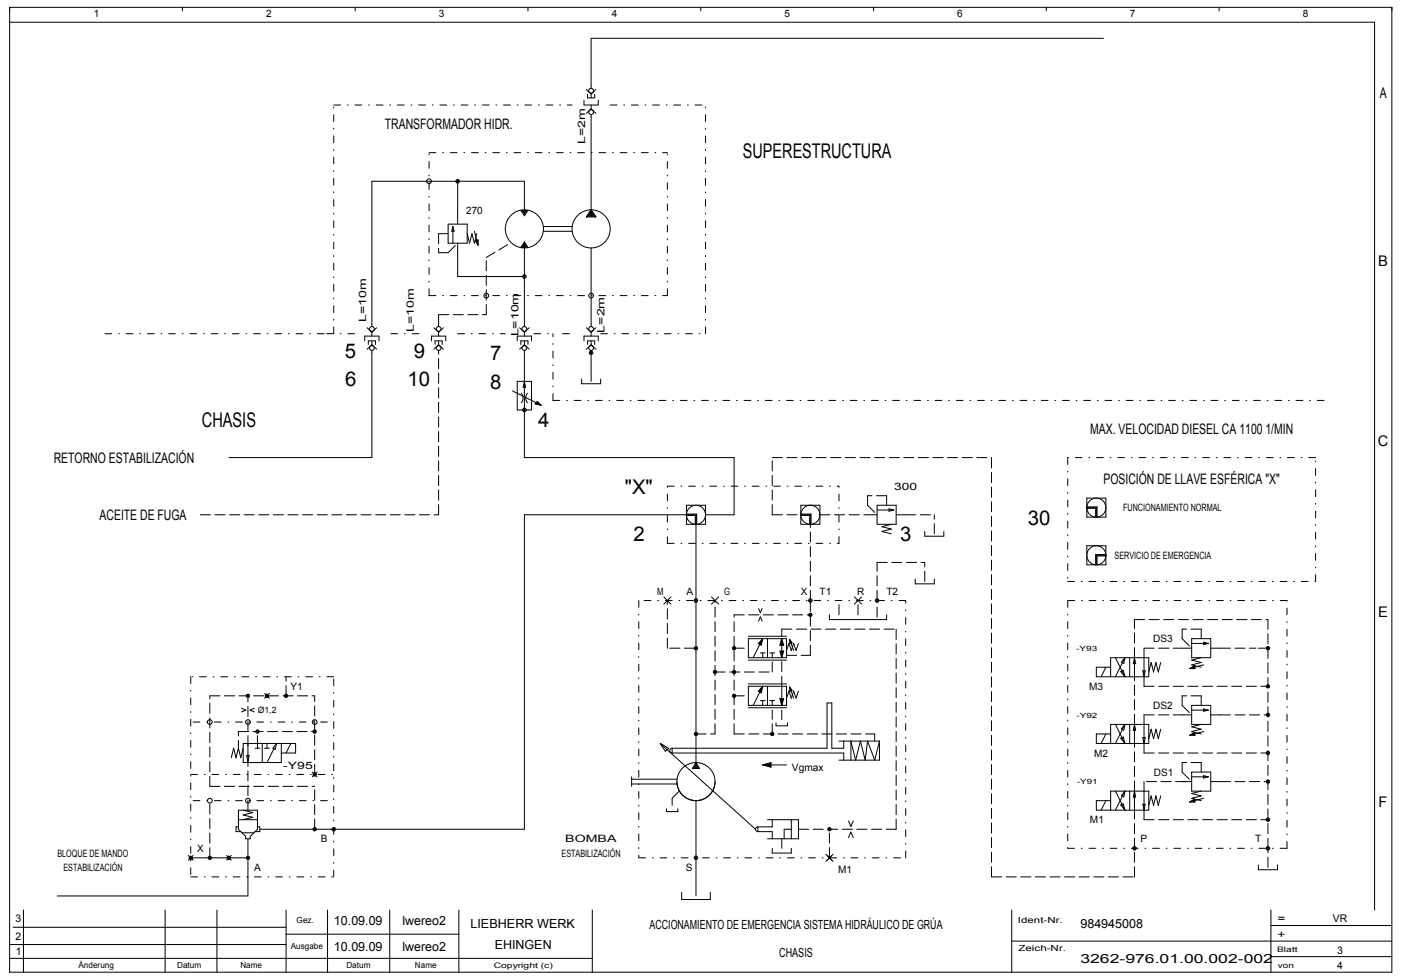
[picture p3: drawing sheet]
<svg xmlns="http://www.w3.org/2000/svg" width="582mm" height="406mm" viewBox="0 0 582 406" stroke-linecap="round" stroke-linejoin="round" font-family="sans-serif">
<g fill="none" stroke="#000" stroke-width=".42">
<path d="M4 3h574.2v401h-574.2zM4 9.2h567v369M75.8 3v1.5M147.6 3v1.5M219.3 3v1.5M291.1 3v1.5M362.9 3v1.5M434.6 3v1.5M458.4 15.9h-212.8v20.8M506.4 3v1.5M243.6 37.2l2 1.9 1.9-1.9M244.1 39.2v1.5h2.9v-1.5"/>
<path d="M245.6 38.7v2M242.6 41.7v1.9h5.9v-1.9M245.6 43.6v1.6M245.6 47.6v39.6M245.6 45.2l1.9 1.9M245.6 45.2l-2 1.9M190.1 75.3v17.8M186.2 93.1h7.9v8h-7.9zM188.1 94.1v7M188.1 94.1l.5 2h-1zM194.1 97.1l1 4 1-4 .9 4 1-4M197 96.1l1.6 5.8"/>
<path d="M197.5 100l1.1-.3v2.2zM216.4 87.4l1.4 2.3 1.5-2.3M216.8 87.5h2l-1 1.6zM217.3 87.8h1l-.5 .8zM217.6 88h.4l-.2 .3zM217.8 87.2v-11.9h-63.3v60.4M225.8 96.1h11.8M225.8 94.1h11.8M245.6 87.2l1.9 3h-3.9zM245.6 87.5l1.4 2.4h-2.9l1.4-2.2 1 1.9h-1.9l.9-1.5 .6 1.3h-1.1l.5-.9 .2 .7h-.3l.1-.2M190.1 101.1v13.8h27.7M198.3 100.7l.1-.6-.4 .1 .4 1 .1-1.4-.8 .3 .9 1.8"/>
<path d="M217.8 100.6v35.1M217.7 102.1h.1M217.8 101.7l.6 .7h-1.2zM217.8 101.1l1.1 1.6h-2.1zM217.8 100.6l-1.4 2.2M217.8 100.6l1.5 2.2M245.6 103v32.7M152.5 136.2l2 1.9M154.5 138.1v1.6M156.5 136.2l-2 1.9M180.2 136.2l2 1.9M182.2 134.7v1"/>
<path d="M182.2 138.1v1.6M184.2 136.2l-2 1.9M215.9 136.2l1.9 1.9M217.8 138.1v1.6M219.8 136.2l-2 1.9M243.6 136.2l2 1.9M245.6 138.1v1.6M247.5 136.2l-1.9 1.9M151.5 141.6v-1.9h6v1.9M152.5 145.1l2-1.9 2 1.9M153 143.1v-1.5h3v1.5M154.5 141.6v2"/>
<path d="M154.5 145.6v44.6h-59.4M179.2 141.6v-1.9h6v1.9M180.2 145.1l2-1.9 2 1.9M180.7 143.1v-1.5h3v1.5M182.2 141.6v2M182.2 145.6v1M214.9 141.6v-1.9h5.9v1.9M214.9 158.5h5.9v11.9h-5.9zM215.9 145.1l1.9-1.9 2 1.9M216.4 143.1v-1.5h2.9v1.5M217.8 141.6v2M217.8 145.6v44.6h87.2v23.7h-11.9"/>
<path d="M217.8 158.5l.5 2.5h-1zM241.6 157.5v2h7.9v-2M242.6 141.6v-1.9h5.9v1.9M243.6 145.1l2-1.9 1.9 1.9M244.1 143.1v-1.5h2.9v1.5M245.6 141.6v2M245.6 145.6v12.9M212.9 162.4l11.9 6M216.5 163.4l.8 1.7-.1 1.2-.7 1.1M219.1 163.4l-.7 1.7 .1 1.2 .6 1.1M223.2 166.8l1.6 1.6-2.5-.5zM224 167.9l-.7-.7-.4 .5 1.9 .7"/>
<path d="M285.2 210h7.9v7.9h-7.9zM285.2 213.6h4.2v4.3M285.2 214.2h3.6v3.7M332.7 210h7.9v7.9h-7.9zM332.7 213.6h4.2v4.3M332.7 213.9h3.9v4M332.7 214.2h3.6v3.7M360.4 213.9h4M364.4 210h7.9v7.9h-7.9zM364.4 211.9h6.9M369.3 211.4l2 .5-2 .5zM370.3 217.9l-4 1 4 1-4 .9 4 1"/>
<path d="M372.3 213.9h3.9M451.5 207h7.9v7.9h-7.9zM451.5 210.7h4.2v4.2M451.5 211h3.9v3.9M451.5 211.2h3.6v3.7M384.2 220.8v2h7.9v-2M451.5 226.8h7.9v7.9h-7.9zM459.4 231h-3.7v3.7M459.4 230.7h-4v4M459.4 230.5h-4.3v4.2M275.8 248.1l2.9 2.9M278.7 248.1l-2.9 2.9"/>
<path d="M295.6 248.1l2.9 2.9M298.5 248.1l-2.9 2.9M315.1 258.1l.7-1.7 .8 1.7M315.1 252.9l.7 1.7 .8-1.7M344.6 255.5v2h23.7v-2M355 248.1l2.9 2.9M357.9 248.1l-2.9 2.9M380.2 240.6v2h7.9v-2M310.9 265.4h15.8v7.9h-15.8zM310.9 274.3h15.8M310.9 264.4h15.8M315.8 271.3h2"/>
<path d="M316.5 266l-1 1.4 .5 .3 .5-1.6M316.8 271.3v2M316.8 265.4l-3.9 7.9M316.8 265.4l-.6 2.8-1.2-.7zM318.8 265.4v7.9M319.8 271.3h2M320.8 271.3v2M324 270.5h1.6l-.8 2.8zM324.8 265.4v7.9M324.8 265.4l.8 2.8h-1.6zM324.8 265.4l-.5 2.6h1l-.5-1.7-.2 1.5h.5l-.3-.8M324.8 271.7l-.4-.8h.5l-.1 1.5-.6-1.7h1l-.4 2.6"/>
<path d="M328 265.7l1.7 4.6M328 265.7l1.1 1.5-1 .3zM328 265.7l.3 1.6 .6-.2-.7-.9 .2 .9 .3-.1-.3-.4M331.7 267.4l-1 2.9-1-2.9-1 2.9-1-2.9-1 2.9M459.4 277.3l-2 3.9M461.4 277.3h-6v3.9h21.8v-7.9h-15.8v7.9M463.4 273.3l3.9 7.9M465.5 279.1l1.1-.5 .7 2.6zM467.3 273.3l-3.9 7.9M467.3 273.3l-.5 2.4-1-.5zM469.3 273.3v7.9M471.3 273.3v7.9"/>
<path d="M471.3 273.3l.5 2.5h-1zM474.7 278.8h1l-.5 2.4zM475.2 273.3v7.9M482.2 275.3l-1 4-1-4-1 4-1-4-1 4M491.1 269.4h3.9M494.2 277.8l1.9-1.1 .3 1.2zM495 265.4h8v7.9h-8zM495 267.4h7M495.4 277.5l.6 .1-.1-.3-1 .4h1.4l-.3-.7-1.8 .8M499 273.3l-4 1 4 1-4 1 4 1M500 266.9l2 .5-2 .5zM500 276.3l-5.8 1.5"/>
<path d="M503 269.4h3.9M100.4 294.4l1.7 .7-1.7 .7M105.6 294.4l-1.7 .7 1.7 .7M109.9 288.2l2 1.9M111.9 288.2l-2 1.9M310.9 285.2h15.8v7.9h-15.8zM310.9 284.2h15.8M310.9 294.1h15.8M315.8 291.1h2M316.5 285.8l-1 1.4 .5 .3 .5-1.6M316.8 291.1v2M316.8 285.2l-.6 2.8-1.2-.7z"/>
<path d="M316.8 285.2l-3.9 7.9M318.8 285.2v7.9M319.8 291.1h2M320.8 291.1v2M324 290.3h1.6l-.8 2.8zM324.8 285.2v7.9M324.8 291.5l-.4-.8h.5l-.1 1.5-.6-1.7h1l-.4 2.6M328 285.5l.3 1.6 .6-.2-.7-.9 .2 .9 .3-.1-.3-.4M328 285.5l1.1 1.5-1 .3zM328 285.5l1.7 4.6M331.7 287.2l-1 2.9-1-2.9-1 2.9-1-2.9-1 2.9M491.1 297.1h3.9"/>
<path d="M495 293.1h8v7.9h-8zM495 295.1h7M500 294.6l2 .5-2 .5zM503 297.1h3.9M101 310.9l-1 4-1-4-.9 4-1-4-1 4M102.5 313.9h1l-.5 3zM103 309v7.9M106 310.9h1.9M107 309v1.9M108.9 309v7.9M109.9 310.9h2M110.9 309v1.9"/>
<path d="M113.9 310.9l-3 6M114.9 309l-.6 2.4-.9-.4zM116.9 309v7.9h-15.9v-7.9h21.8v3.9h-5.9M120.8 309l-2 3.9M274.3 309.1l2.1 3.1M274.3 309l39.6 35.6M274.4 309l3.3 1.9M277.8 310.9l-1.5 1.3M279.2 310.9a.99 .99 0 0 0-1 1 .99 .99 0 0 0 1 1M279.2 312.9h71.3v3M289.1 316.9v-103h-71.3v130.7h-109.9M289.1 318.1l.5 .7h-.9z"/>
<path d="M289.1 317.5l1 1.6h-2zM289.1 316.9l1.5 2.5h-3zM316.8 317.9h9.9M316.8 317.9l3.3-.6v1.3l-2.2-.7 1.9-.2v.6l-1-.4M316.8 317.9l3.5-1v2zM322.4 300.4v1.2h4.7v-1.2M348.5 308h16.9M350.5 308v2.9h-5v-18.8h-1.9v18.8h-64.4v2M365.4 308l-2 7.9-3-7.9-1 7.9-2-7.9-1.9 7.9-2-7.9v7.9M365.4 308v7.9h-16.9M459.4 305l-2 4M461.4 305h-6v4h21.8v-8h-15.8v8"/>
<path d="M463.4 301l3.9 8M465.5 306.8l1.1-.5 .7 2.7zM467.3 301l-3.9 8M467.3 301l-.5 2.4-1-.5zM469.3 301v8M471.3 301v8M471.3 301l.5 2.5h-1zM474.7 306.5h1l-.5 2.5zM475.2 301v8M482.2 303l-1 4-1-4-1 4-1-4-1 4M494.2 305.5l1.9-1.1 .3 1.2zM495.4 305.2l.6 .1-.1-.3-1 .4h1.4l-.3-.7-1.8 .8"/>
<path d="M499 301l-4 1 4 1-4 1 4 1M500 304l-5.8 1.5M99 336.7h8v7.9l-3 3v1h-2v-1l-3-3zM101 336.7l4 1-4 1 4 .9-4 1M129.7 320.8l2 2M131.7 320.8l-2 2M262.4 322.8v4M262.4 325.8h18.8M262.4 323.8h18.8M276.8 336.1v1.2h4.8v-1.2M281.2 324.8a7.9 7.9 0 0 0 7.9 7.9 7.9 7.9 0 0 0 7.9-7.9M289.1 332.7v39.6"/>
<path d="M459.4 332.7l-2 4M461.4 332.7h-6v4h21.8v-7.9h-15.8v7.9M463.4 328.8l3.9 7.9M465.5 334.5l1.1-.5 .7 2.7zM467.3 328.8l-3.9 7.9M467.3 328.8l-.5 2.3-1-.5zM469.3 328.8v7.9M471.3 328.8v7.9M471.3 328.8l.5 2.4h-1zM474.7 334.2h1l-.5 2.5zM475.2 328.8v7.9M482.2 330.7l-1 4-1-4-1 4-1-4-1 4"/>
<path d="M491.1 324.8h3.9M494.2 333.3l1.9-1.1 .3 1.1zM495 320.8h8v8h-8zM495 322.8h7M495.4 333h.6l-.1-.3-1 .4 1.4 .1-.3-.8-1.8 .9M499 328.8l-4 .9 4 1-4 1 4 1M500 322.3l2 .5-2 .5zM500 331.7l-5.8 1.6M503 324.8h3.9M78.2 355.5l2 2M79.2 356.5h23.8M80.2 355.5l-2 2"/>
<path d="M94.1 355.5l2 2M96.1 355.5l-2 2M99 343.6h-.9v2h1.9M99 340.6h8M100.5 346.1h5M103 348.6v23.7h-79.2M107 343.6h.9v2h-1.9M314.9 343.6a.99 .99 0 0 0-1 1 .99 .99 0 0 0 1 1M314.9 345.6h5.9v3M314.9 343.6v2M318.8 340.6h12.9v8h-12.9M320.8 340.6v3h-5.9"/>
<path d="M320.8 352.5v2h7.9v-2M328.7 340.6v8M343.1 355l2.9 3M346 355l-2.9 3M352.5 348.1l1-2.3 1 2.3M352.5 341.1l1 2.3 1-2.3M522.8 359.4v2h7.9v-2M9.7 378.2v25.8M68.6 378.2v25.8M90.1 378.2v25.8M118.8 378.2v25.8M136.1 378.2v25.8"/>
<path d="M161.9 378.2v25.8M190.6 378.2v25.8M246.1 378.2v25.8M283.2 370.8v3h11.9v-3M420.3 378.2v25.8M528 378.2v25.8M4 398.3h242.1M4 392.5h114.8M5.4 385.3h113.4M118.8 388.2h71.8M420.3 391.1h157.9M528 397.5h50.2"/>
<path d="M528 384.6h50.2"/>
<circle cx="245.6" cy="37.7" r=".99"/>
<circle cx="245.6" cy="46.6" r=".99"/>
<circle cx="178.2" cy="75.3" r=".99"/>
<circle cx="190.1" cy="75.3" r=".74"/>
<circle cx="190.1" cy="75.3" r=".37"/>
<circle cx="217.8" cy="95.1" r="7.9"/>
<circle cx="245.6" cy="95.1" r="7.9"/>
<circle cx="217.8" cy="114.9" r=".74"/>
<circle cx="217.8" cy="114.9" r=".37"/>
<circle cx="154.5" cy="136.7" r=".99"/>
<circle cx="182.2" cy="136.7" r=".99"/>
<circle cx="202" cy="122.8" r=".99"/>
<circle cx="217.8" cy="136.7" r=".99"/>
<circle cx="245.6" cy="136.7" r=".99"/>
<circle cx="245.6" cy="122.8" r=".99"/>
<circle cx="154.5" cy="144.6" r=".99"/>
<circle cx="182.2" cy="144.6" r=".99"/>
<circle cx="217.8" cy="144.6" r=".99"/>
<circle cx="245.6" cy="144.6" r=".99"/>
<circle cx="245.6" cy="146.6" r=".74"/>
<circle cx="245.6" cy="146.6" r=".37"/>
<circle cx="217.8" cy="170.4" r=".74"/>
<circle cx="217.8" cy="170.4" r=".37"/>
<circle cx="289.1" cy="213.9" r="4"/>
<circle cx="336.6" cy="213.9" r="4"/>
<circle cx="455.4" cy="210.9" r="4"/>
<circle cx="455.4" cy="230.7" r="4"/>
<circle cx="289.1" cy="249.6" r=".74"/>
<circle cx="289.1" cy="249.6" r=".37"/>
<circle cx="336.6" cy="249.6" r=".74"/>
<circle cx="336.6" cy="255.5" r=".69"/>
<circle cx="336.6" cy="255.5" r=".5"/>
<circle cx="336.6" cy="249.6" r=".37"/>
<circle cx="336.6" cy="255.5" r=".2"/>
<circle cx="364.4" cy="249.6" r=".74"/>
<circle cx="364.4" cy="249.6" r=".37"/>
<circle cx="289.1" cy="269.4" r=".5"/>
<circle cx="289.1" cy="269.4" r=".69"/>
<circle cx="289.1" cy="269.4" r=".2"/>
<circle cx="297" cy="279.3" r=".5"/>
<circle cx="297" cy="279.3" r=".69"/>
<circle cx="297" cy="279.3" r=".2"/>
<circle cx="305" cy="269.4" r=".5"/>
<circle cx="305" cy="279.3" r=".5"/>
<circle cx="305" cy="269.4" r=".69"/>
<circle cx="305" cy="279.3" r=".69"/>
<circle cx="305" cy="279.3" r=".2"/>
<circle cx="305" cy="269.4" r=".2"/>
<circle cx="526.7" cy="269.4" r=".5"/>
<circle cx="526.7" cy="269.4" r=".69"/>
<circle cx="526.7" cy="269.4" r=".2"/>
<circle cx="103" cy="289.2" r=".69"/>
<circle cx="103" cy="289.2" r=".5"/>
<circle cx="103" cy="289.2" r=".2"/>
<circle cx="110.9" cy="289.2" r=".5"/>
<circle cx="110.9" cy="289.2" r=".69"/>
<circle cx="110.9" cy="289.2" r=".2"/>
<circle cx="118.8" cy="289.2" r=".5"/>
<circle cx="118.8" cy="289.2" r=".69"/>
<circle cx="118.8" cy="289.2" r=".2"/>
<circle cx="305" cy="289.2" r=".5"/>
<circle cx="305" cy="289.2" r=".69"/>
<circle cx="305" cy="289.2" r=".2"/>
<circle cx="526.7" cy="297.1" r=".5"/>
<circle cx="526.7" cy="285.2" r=".5"/>
<circle cx="526.7" cy="285.2" r=".69"/>
<circle cx="526.7" cy="297.1" r=".69"/>
<circle cx="526.7" cy="285.2" r=".2"/>
<circle cx="526.7" cy="297.1" r=".2"/>
<circle cx="87.2" cy="300" r=".99"/>
<circle cx="103" cy="300" r=".99"/>
<circle cx="107" cy="304" r=".69"/>
<circle cx="107" cy="304" r=".5"/>
<circle cx="107" cy="304" r=".2"/>
<circle cx="130.7" cy="300" r=".99"/>
<circle cx="130.7" cy="304" r=".5"/>
<circle cx="130.7" cy="304" r=".69"/>
<circle cx="130.7" cy="304" r=".2"/>
<circle cx="289.1" cy="305" r=".5"/>
<circle cx="289.1" cy="305" r=".69"/>
<circle cx="289.1" cy="305" r=".2"/>
<circle cx="320.8" cy="305" r=".69"/>
<circle cx="320.8" cy="305" r=".5"/>
<circle cx="320.8" cy="305" r=".2"/>
<circle cx="526.7" cy="312.9" r=".5"/>
<circle cx="526.7" cy="312.9" r=".69"/>
<circle cx="526.7" cy="312.9" r=".2"/>
<circle cx="87.2" cy="332.7" r=".99"/>
<circle cx="103" cy="332.7" r=".99"/>
<circle cx="130.7" cy="321.8" r=".5"/>
<circle cx="130.7" cy="321.8" r=".69"/>
<circle cx="130.7" cy="321.8" r=".2"/>
<circle cx="289.1" cy="324.8" r="7.9"/>
<circle cx="526.7" cy="324.8" r=".5"/>
<circle cx="526.7" cy="324.8" r=".69"/>
<circle cx="526.7" cy="324.8" r=".2"/>
<circle cx="79.2" cy="356.5" r=".69"/>
<circle cx="79.2" cy="356.5" r=".5"/>
<circle cx="79.2" cy="356.5" r=".2"/>
<circle cx="87.2" cy="356.5" r=".69"/>
<circle cx="87.2" cy="356.5" r=".5"/>
<circle cx="87.2" cy="356.5" r=".2"/>
<circle cx="95.1" cy="356.5" r=".69"/>
<circle cx="95.1" cy="356.5" r=".5"/>
<circle cx="95.1" cy="356.5" r=".2"/>
<circle cx="103" cy="356.5" r=".69"/>
<circle cx="103" cy="356.5" r=".5"/>
<circle cx="103" cy="356.5" r=".2"/>
<circle cx="130.7" cy="344.6" r=".5"/>
<circle cx="130.7" cy="344.6" r=".69"/>
<circle cx="130.7" cy="344.6" r=".2"/>
<circle cx="138.6" cy="344.6" r=".74"/>
<circle cx="138.6" cy="344.6" r=".37"/>
<circle cx="289.1" cy="356.5" r=".74"/>
<circle cx="289.1" cy="356.5" r=".37"/>
<circle cx="344.6" cy="344.6" r=".69"/>
<circle cx="344.6" cy="344.6" r=".5"/>
<circle cx="344.6" cy="344.6" r=".2"/>
<circle cx="471.3" cy="352.5" r=".74"/>
<circle cx="471.3" cy="352.5" r=".37"/>
<circle cx="526.7" cy="340.6" r=".5"/>
<circle cx="526.7" cy="352.5" r=".74"/>
<circle cx="526.7" cy="352.5" r=".37"/>
<circle cx="526.7" cy="340.6" r=".69"/>
<circle cx="526.7" cy="340.6" r=".2"/>
</g>
<g fill="none" stroke="#000" stroke-width=".42" stroke-dasharray="2.8 2.8 .4 2.8">
<path d="M138.6 43.6h99M253.5 43.6h39.6M178.2 63.4h99M43.6 138.7h92.1M135.7 138.7h12.8M138.6 138.7v-95.1M162.4 138.7h11.9M178.2 122.8v-59.4M178.2 122.8h99M190.1 138.7h19.8M221.8 138.7h7.9M233.7 138.7h3.9"/>
<path d="M249.5 138.7h43.6M277.2 122.8v-59.4M293.1 138.7v-95.1M229.7 166.4v-27.7M229.7 166.4h320.8M443.6 190.2v51.4M546.5 190.2h-102.9M277.2 202h71.3M277.2 225.8v-23.8M277.2 225.8h71.3M348.5 225.8v-23.8M265.4 249.6v106.9"/>
<path d="M376.2 249.6h-110.8M443.6 249.6v102.9M443.6 241.6h102.9M534.6 249.6h-91M546.5 241.6v-51.4M79.2 281.2v83.2M138.6 281.2h-59.4M80.2 300h57.5M79.2 321.8h59.4M80.2 332.7h57.5M265.4 356.5h110.8M376.2 356.5v-106.9"/>
<path d="M443.6 352.5h91M534.6 352.5v-102.9M79.2 364.4h59.4M138.6 364.4v-83.2"/>
</g>
<g fill="none" stroke="#000" stroke-width=".42" stroke-dasharray="4.2 1.8">
<path d="M182.2 97.1v7.9M186.2 97.1h-4M182.2 105h4M186.2 105l3.9-3.9M202 107l9.9-5.9M182.2 134.7v-3.9M182.2 130.8h19.8M202 130.8v-23.8M320.8 190.2h91.1M83.2 213.9h99M182.2 213.9v-67.3M320.8 213.9v-23.7"/>
<path d="M320.8 213.9h11.9M340.6 213.9h19.8M360.4 206v4M360.4 210l4 3.9M368.3 206h-7.9M368.3 210v-4M376.2 213.9h11.9M364.4 233.7h19.8M388.1 221.8v-7.9M305 255.5h31.6M336.6 249.6v-31.7M348.5 255.5v-5.9"/>
<path d="M356.4 255.5v-5.9M364.4 256.5v-6.9M364.4 249.6v-15.9M384.2 241.6v-7.9M471.3 257.5h55.4M277.2 269.4v-19.8M278.2 269.4h11.9M297 279.3h23.8M305 269.4h5.9M320.8 279.3v-5M324.8 264.4v-3M324.8 261.4h47.5"/>
<path d="M326.7 272.3h9.9M336.6 272.3v-22.7M471.3 273.3v-15.8M475.2 273.3v-3.9M475.2 269.4h15.9M491.1 261.4v4M491.1 265.4l3.9 4M499 261.4h-7.9M499 265.4v-4M506.9 269.4h14.9M522.8 269.4h3.9M87.2 289.2h43.5"/>
<path d="M118.8 289.2v-8M305 289.2h5.9M324.8 299.1v-4M324.8 285.2v-10.9M475.2 285.2v-5.9M475.2 297.1h15.9M475.2 285.2h51.5M491.1 289.2v3.9M491.1 293.1l3.9 4M499 289.2h-7.9M499 293.1v-3.9M506.9 297.1h19.8"/>
<path d="M99 311.9v-7.9M99 304h31.7M103 309.9v-20.7M107 309.9v-5.9M289.1 305h7.9M297 305v-55.4M305 305v-49.5M305 305h58.4M320.8 305v-9.9M363.4 308v-3M471.3 301v-19.8M475.2 312.9v-3.9"/>
<path d="M475.2 301v-3.9M475.2 312.9h51.5M491.1 316.9v3.9M499 316.9h-7.9M87.2 326.8v-37.6M87.2 326.8h43.5M103 336.7v-19.8M130.7 321.8v-32.6M279.2 334.7v-3M279.2 331.7l3-2.9M471.3 328.8v-19.8M475.2 328.8v-4"/>
<path d="M476.2 324.8h16.9M491.1 320.8l3.9 4M499 320.8v-3.9M506.9 324.8h19.8M87.2 356.5v-23.8M130.7 344.6v-17.8M324.8 352.5v-3.9M325.7 348.6v-4M325.7 344.6h3M331.7 344.6h40.6M344.6 356.5v-11.9M372.3 344.6v-83.2"/>
<path d="M471.3 352.5v-15.8M475.2 340.6v-3.9M475.2 340.6h51.5M526.7 352.5v-95M411.9 364.4v-174.2M411.9 364.4h59.4M471.3 364.4v-11.9M526.7 360.4v-7.9"/>
</g>
<g font-size="8.4">
<text x="308.6" y="65.5">SUPERESTRUCTURA</text>
<text x="143.2" y="148.7">5</text>
<text x="171.9" y="148.7">9</text>
<text x="203.6" y="149.7">7</text>
<text x="143.3" y="160.5">6</text>
<text x="169.3" y="160.5">10</text>
<text x="203.6" y="161.5">8</text>
<text x="83.9" y="177.4">CHASIS</text>
<text x="223.6" y="177.4">4</text>
<text x="259.6" y="205.1">&quot;X&quot;</text>
<text x="427" y="218">30</text>
<text x="263.2" y="224.9">2</text>
<text x="373.9" y="224.9">3</text>
</g>
<g font-size="6.1">
<text x="573.2" y="40.9">A</text>
<text x="572.5" y="110.5">B</text>
<text x="572.4" y="185.2">C</text>
<text x="572.5" y="256.2">E</text>
<text x="572.7" y="335.2">F</text>
</g>
<g font-size="6">
<text x="159.8" y="53.8">TRANSFORMADOR HIDR.</text>
<text x="452.9" y="180.5">MAX. VELOCIDAD DIESEL CA 1100 1/MIN</text>
<text x="22.3" y="192.4">RETORNO ESTABILIZACIÓN</text>
<text x="458.4" y="201.3">POSICIÓN DE LLAVE ESFÉRICA &quot;X&quot;</text>
<text x="41.4" y="216.1">ACEITE DE FUGA</text>
</g>
<g font-size="5.2">
<text x="138.7" y="384.4">10.09.09</text>
<text x="167.2" y="384.4">lwereo2</text>
<text x="195.4" y="385.8">LIEBHERR WERK</text>
<text x="269.8" y="386.1">ACCIONAMIENTO DE EMERGENCIA SISTEMA HIDRÁULICO DE GRÚA</text>
<text x="448.8" y="385.8">984945008</text>
<text x="138.7" y="395.1">10.09.09</text>
<text x="167.2" y="395.1">lwereo2</text>
<text x="205.5" y="394.4">EHINGEN</text>
<text x="323.7" y="397.6">CHASIS</text>
<text x="448.8" y="400.2">3262-976.01.00.002-002</text>
</g>
<g font-size="4.4">
<text x="6.4" y="383.3">3</text>
<text x="530.7" y="383.3">=</text>
<text x="553.7" y="383.3">VR</text>
<text x="530.7" y="389.8">+</text>
<text x="6.4" y="390.5">2</text>
<text x="6.5" y="397">1</text>
<text x="555.5" y="396.3">3</text>
<text x="555.5" y="402.7">4</text>
</g>
<g font-size="4.2">
<text x="38.9" y="7.1">1</text>
<text x="110.6" y="7.1">2</text>
<text x="182.3" y="7.1">3</text>
<text x="254.1" y="7.1">4</text>
<text x="325.8" y="7.1">5</text>
<text x="397.7" y="7.1">6</text>
<text x="469.4" y="7.1">7</text>
<text x="541.2" y="7.1">8</text>
<text x="243.1" y="60" transform="rotate(-90 243.1 60)">L=2m</text>
<text x="193.6" y="88.7">270</text>
<text x="152.1" y="133.9" transform="rotate(-90 152.1 133.9)">L=10m</text>
<text x="171.9" y="137.8" transform="rotate(-90 171.9 137.8)">L=10m</text>
<text x="215.4" y="139.8" transform="rotate(-90 215.4 139.8)">L=10m</text>
<text x="251.1" y="138.2" transform="rotate(-90 251.1 138.2)">L=2m</text>
<text x="371.5" y="203.6">300</text>
<text x="466.6" y="212.5">FUNCIONAMIENTO NORMAL</text>
<text x="463" y="232.3">SERVICIO DE EMERGENCIA</text>
<text x="273" y="247.1">M</text>
<text x="285.2" y="247.1">A</text>
<text x="300.8" y="247.1">G</text>
<text x="332.7" y="247.1">X</text>
<text x="340.5" y="247.1">T1</text>
<text x="356.1" y="247.1">R</text>
<text x="368.2" y="247.1">T2</text>
<text x="479.1" y="266.9">DS3</text>
<text x="120.6" y="286.7">Y1</text>
<text x="452.5" y="286.7">M3</text>
<text x="479.1" y="294.7">DS2</text>
<text x="454.5" y="314.5">M2</text>
<text x="117.7" y="319.4">-Y95</text>
<text x="329" y="320.4">Vgmax</text>
<text x="479.4" y="322.4">DS1</text>
<text x="452.8" y="342.2">M1</text>
<text x="133.2" y="350.1">B</text>
<text x="234.8" y="350.1">BOMBA</text>
<text x="473.8" y="350.1">P</text>
<text x="521.5" y="350.1">T</text>
<text x="23.9" y="356">BLOQUE DE MANDO</text>
<text x="81.8" y="354.1">X</text>
<text x="233.3" y="356">ESTABILIZACIÓN</text>
<text x="26.4" y="361.9">ESTABILIZACIÓN</text>
<text x="105.6" y="362">A</text>
<text x="285" y="362">S</text>
<text x="348.2" y="363">M1</text>
</g>
<text font-size="3.6" x="107.1" y="296.4">Ø1,2</text>
<g font-size="3.5">
<text x="123.2" y="383.7">Gez.</text>
<text x="422.9" y="383.7">Ident-Nr.</text>
<text x="120.8" y="394.5">Ausgabe</text>
<text x="423.1" y="395.2">Zeich-Nr.</text>
<text x="32.6" y="402.4">Änderung</text>
<text x="73.5" y="402.4">Datum</text>
<text x="99.9" y="402.4">Name</text>
<text x="143.9" y="402.4">Datum</text>
<text x="172.4" y="402.4">Name</text>
</g>
<g font-size="3.1">
<text x="530.5" y="395.8">Blatt</text>
<text x="205.1" y="402.3">Copyright (c)</text>
<text x="530.8" y="402.3">von</text>
</g>
<g font-size="3">
<text x="447.1" y="270.5">-Y93</text>
<text x="447.2" y="298.2">-Y92</text>
<text x="447.4" y="325.9">-Y91</text>
</g>
</svg>
